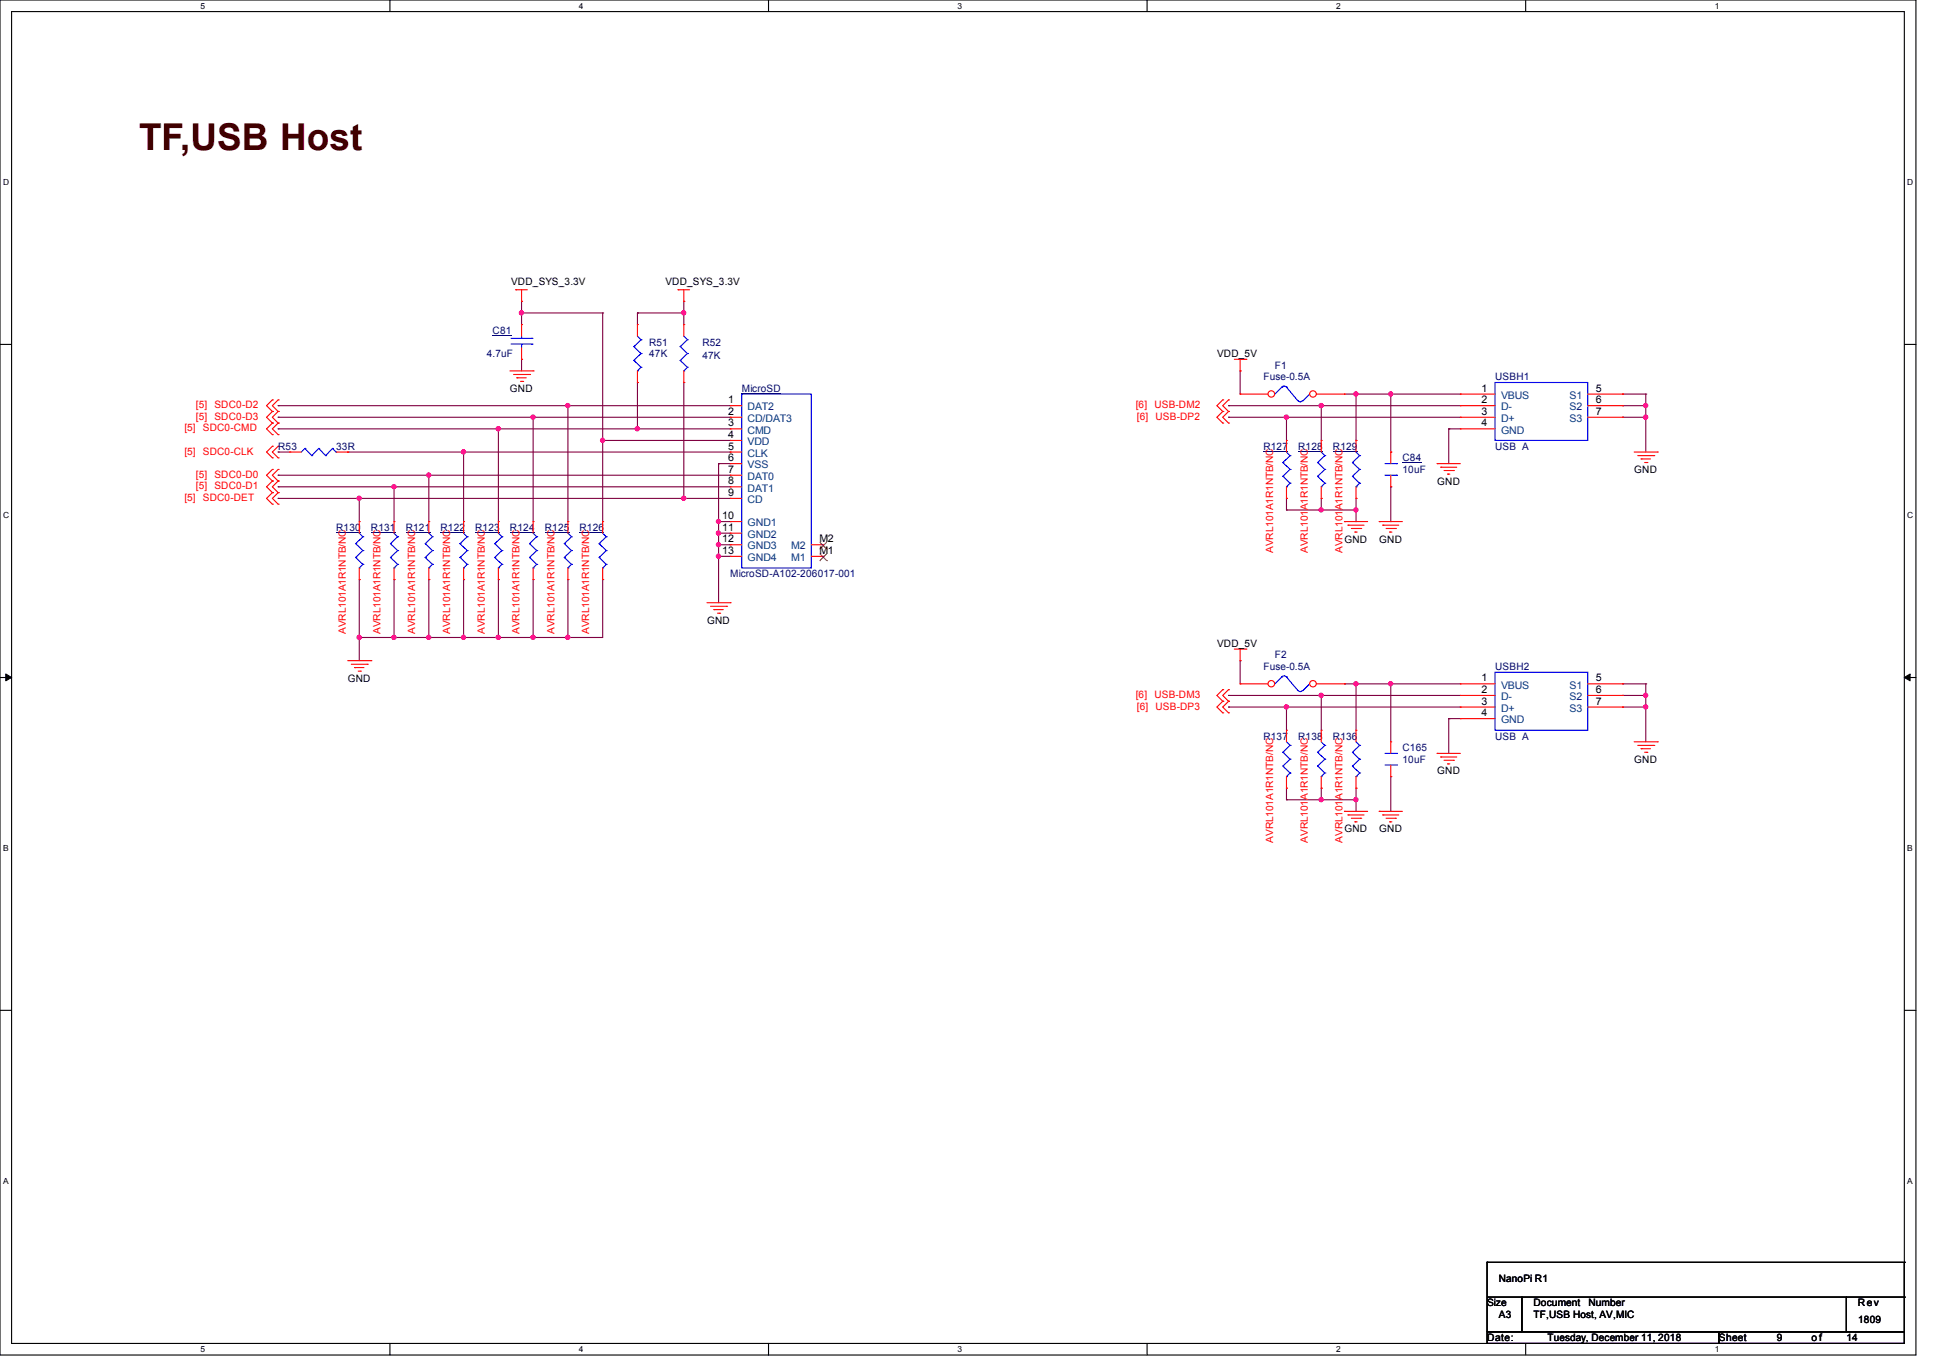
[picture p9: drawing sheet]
<svg xmlns="http://www.w3.org/2000/svg" width="297mm" height="210mm" viewBox="0 0 297 210" stroke-linecap="round" stroke-linejoin="round" font-family="sans-serif">
<path d="M0 0h293.9v207.9h-293.9zM1.8 1.8h290.3v204.3h-290.3z" fill="none" stroke="#000" stroke-width=".17"/>
<g fill="#fff">
<path d="M30.8 .2h.7v1.4h-.7z"/>
<path d="M30.8 206.2h.7v1.4h-.7z"/>
</g>
<path d="M59.8 0v1.8M59.8 206.1v1.8" fill="none" stroke="#000" stroke-width=".17"/>
<g fill="#fff">
<path d="M88.8 .2h.7v1.4h-.7z"/>
<path d="M88.8 206.2h.7v1.4h-.7z"/>
</g>
<path d="M117.9 0v1.8M117.9 206.1v1.8" fill="none" stroke="#000" stroke-width=".17"/>
<g fill="#fff">
<path d="M146.9 .2h.7v1.4h-.7z"/>
<path d="M146.9 206.2h.7v1.4h-.7z"/>
</g>
<path d="M176 0v1.8M176 206.1v1.8" fill="none" stroke="#000" stroke-width=".17"/>
<g fill="#fff">
<path d="M205 .2h.7v1.4h-.7z"/>
<path d="M205 206.2h.7v1.4h-.7z"/>
</g>
<path d="M234.1 0v1.8M234.1 206.1v1.8" fill="none" stroke="#000" stroke-width=".17"/>
<g fill="#fff">
<path d="M263.1 .2h.6v1.4h-.6z"/>
<path d="M263.1 206.2h.6v1.4h-.6z"/>
<path d="M.5 27.3h.9v1.4h-.9z"/>
<path d="M292.6 27.3h.9v1.4h-.9z"/>
<path d="M.5 78.4h.9v1.4h-.9z"/>
<path d="M292.6 78.4h.9v1.4h-.9z"/>
</g>
<path d="M0 52.8h1.8M292.1 52.8h1.8" fill="none" stroke="#000" stroke-width=".17"/>
<g fill="#fff">
<path d="M.5 129.5h.8v1.4h-.8z"/>
<path d="M292.6 129.5h.8v1.4h-.8z"/>
</g>
<path d="M0 103.9h1.8M292.1 103.9h1.8" fill="none" stroke="#000" stroke-width=".17"/>
<path d="M.9 103.4l.9 .5-.9 .5zM292.1 103.9l.9-.5v1z" fill="#000" stroke="#000" stroke-width=".15"/>
<g fill="#fff">
<path d="M.5 180.5h.8v1.4h-.8z"/>
<path d="M292.6 180.5h.8v1.4h-.8z"/>
</g>
<g fill="none" stroke="#000" stroke-width=".17">
<path d="M0 155h1.8M292.1 155h1.8M228.1 199h5.4v5.3h-5.4zM228.1 193.6h.1M228.1 193.6v5.4M228.1 193.6h64M233.5 199h49.8v5.3h-49.8zM283.3 199h8.8v5.3h-8.8zM292.1 193.6h.1M292.1 199h.1M292.1 193.6v5.4M228.1 204.3h35.6v1.8h-35.6z"/>
<path d="M263.7 204.3h28.4v1.8h-28.4z"/>
</g>
<g fill="none" stroke="#800040" stroke-width=".17">
<path d="M80 55.1h.1M80 48h.1M80 46.2h.1M80 46.2v3.6M80 55.1v1.8M80 48h12.5M92.5 48h.1M92.5 48v32M97.8 58.7h.1M97.8 48h.1M97.8 48v1.8M97.8 58.7v7.1"/>
<path d="M97.8 48h7.1M104.9 58.7h.1M104.9 48h.1M104.9 46.2h.1M104.9 46.2v3.6M104.9 58.7v17.8M190.2 56.9h.1M190.2 56.9v3.6M42.7 62.2h.1M42.7 72.9h.1M42.7 74.7h.1M42.7 65.8h.1"/>
<path d="M42.7 64h.1M42.7 69.3h.1M42.7 76.5h.1M42.7 76.5h69.3M42.7 62.2h69.3M42.7 72.9h69.3M42.7 74.7h69.3M42.7 65.8h69.3M42.7 69.3h1.7M42.7 64h69.3M53.3 69.3h.1M53.3 69.3h58.7"/>
<path d="M55.1 76.5h.1M55.1 76.5v3.5M60.5 74.7h.1M60.5 74.7v5.3M65.8 72.9h.1M65.8 72.9v7.1M71.1 69.3h.1M71.1 69.3v10.7M76.5 65.8h.1M76.5 65.8v14.2M81.8 64h.1M81.8 64v16"/>
<path d="M87.1 62.2h.1M87.1 62.2v17.8M92.5 67.6h.1M92.5 67.6h19.5M97.8 65.8h.1M104.9 76.5h.1M110.2 71.1h.1M110.2 71.1h1.8M110.2 71.1v21.4M188.5 64h.1M188.5 62.2h.1M188.5 62.2h35.5"/>
<path d="M188.5 64h35.5M197.4 64h.1M197.4 76.5h.1M197.4 78.2h.1M197.4 64v3.6M197.4 76.5v1.7M197.4 78.2h10.6M202.7 62.2h.1M202.7 76.5h.1M202.7 78.2h.1M202.7 62.2v5.4M202.7 76.5v1.7"/>
<path d="M206.2 60.5h17.8M208 76.5h.1M208 78.2h.1M208 60.5h.1M208 67.6h.1M208 60.5v7.1M208 76.5v3.5M213.4 74.7h.1M213.4 60.5h.1M213.4 69.3h.1M213.4 60.5v8.8M213.4 74.7v5.3"/>
<path d="M222.2 65.8h.1M222.2 65.8h1.8M222.2 65.8v5.3M248.9 60.5h.1M248.9 62.2h.1M248.9 64h.1M248.9 62.2h3.6M248.9 64h3.6M248.9 60.5h3.6M252.5 60.5h.1M252.5 62.2h.1M252.5 64h.1"/>
<path d="M252.5 60.5v8.8M55.1 88.9h.1M55.1 97.8h.1M55.1 88.9v12.4M60.5 88.9h.1M60.5 97.8h.1M60.5 88.9v8.9M65.8 88.9h.1M65.8 97.8h.1M65.8 88.9v8.9M71.1 88.9h.1M71.1 97.8h.1"/>
<path d="M71.1 88.9v8.9M76.5 88.9h.1M76.5 97.8h.1M76.5 88.9v8.9M81.8 88.9h.1M81.8 97.8h.1M81.8 88.9v8.9M87.1 88.9h.1M87.1 97.8h.1M87.1 88.9v8.9M92.5 88.9h.1M92.5 88.9v8.9h-37.4"/>
<path d="M110.2 80h.1M110.2 81.8h.1M110.2 83.6h.1M110.2 85.3h.1M110.2 81.8h1.8M110.2 83.6h1.8M110.2 85.3h1.8M110.2 80h1.8M188.5 108.5h.1M188.5 106.7h.1M188.5 106.7h35.5M188.5 108.5h35.5"/>
<path d="M190.2 101.3h.1M190.2 101.3v3.6M197.4 108.5h.1M197.4 108.5v3.5M202.7 106.7h.1M202.7 106.7v5.3M206.2 104.9h.1M206.2 104.9h17.8M208 104.9h.1M208 104.9v7.1M213.4 104.9h.1M213.4 119.1h.1"/>
<path d="M213.4 104.9v8.9M213.4 119.1v5.4M222.2 110.2h.1M222.2 110.2v5.4M222.2 110.2h1.8M248.9 104.9h.1M248.9 106.7h.1M248.9 108.5h.1M248.9 104.9h3.6M248.9 106.7h3.6M248.9 108.5h3.6M252.5 104.9h.1"/>
<path d="M252.5 106.7h.1M252.5 108.5h.1M252.5 104.9v8.9M197.4 120.9h.1M197.4 122.7h.1M197.4 120.9v1.8M197.4 122.7h10.6M202.7 120.9h.1M202.7 122.7h.1M202.7 120.9v1.8M208 122.7h.1M208 120.9h.1"/>
<path d="M208 120.9v3.6"/>
</g>
<g fill="#f0f" stroke="#f0f" stroke-width=".17">
<circle cx="87.1" cy="62.2" r=".32"/>
<circle cx="76.4" cy="65.8" r=".32"/>
<circle cx="97.8" cy="65.8" r=".32"/>
<circle cx="81.8" cy="64" r=".32"/>
<circle cx="80" cy="48" r=".32"/>
<circle cx="92.4" cy="67.5" r=".32"/>
<circle cx="104.9" cy="48" r=".32"/>
<circle cx="213.3" cy="60.4" r=".32"/>
<circle cx="202.7" cy="62.2" r=".32"/>
<circle cx="104.9" cy="76.4" r=".32"/>
<circle cx="55.1" cy="76.4" r=".32"/>
<circle cx="60.4" cy="74.7" r=".32"/>
<circle cx="65.8" cy="72.9" r=".32"/>
<circle cx="71.1" cy="69.3" r=".32"/>
<circle cx="55.1" cy="97.8" r=".32"/>
<circle cx="60.4" cy="97.8" r=".32"/>
<circle cx="65.8" cy="97.8" r=".32"/>
<circle cx="76.4" cy="97.8" r=".32"/>
<circle cx="71.1" cy="97.8" r=".32"/>
<circle cx="81.8" cy="97.8" r=".32"/>
<circle cx="87.1" cy="97.8" r=".32"/>
<circle cx="197.3" cy="64" r=".32"/>
<circle cx="202.7" cy="78.2" r=".32"/>
<circle cx="208" cy="78.2" r=".32"/>
<circle cx="208" cy="60.4" r=".32"/>
<circle cx="110.2" cy="81.8" r=".32"/>
<circle cx="110.2" cy="83.5" r=".32"/>
<circle cx="110.2" cy="85.3" r=".32"/>
<circle cx="110.2" cy="80" r=".32"/>
<circle cx="252.5" cy="62.2" r=".32"/>
<circle cx="252.5" cy="64" r=".32"/>
<circle cx="252.5" cy="106.7" r=".32"/>
<circle cx="252.5" cy="108.4" r=".32"/>
<circle cx="197.3" cy="108.4" r=".32"/>
<circle cx="208" cy="122.7" r=".32"/>
<circle cx="202.7" cy="122.7" r=".32"/>
<circle cx="213.3" cy="104.9" r=".32"/>
<circle cx="208" cy="104.9" r=".32"/>
<circle cx="202.7" cy="106.7" r=".32"/>
</g>
<g fill="none" stroke="#f00" stroke-width=".17">
<path d="M78.2 56.9h3.6M78.8 57.4h2.4M79.1 44.4h.1M79.1 44.4h1.8M79.3 58h.1M79.3 58h1.4M79.8 58.5h.4M80 46.2h.1M80 44.4v1.8M80.2 58.5h.1M81.2 57.4h.1M81.8 56.9h.1"/>
<path d="M104 44.4h.1M104 44.4h1.8M104.9 46.2h.1M104.9 44.4v1.8M189.4 55.1h1.7M190.2 56.9h.1M190.2 55.1v1.8M191.1 55.1h.1M41.8 64.9h.1M41.8 63.1h.1M41.8 66.7h.1M41.8 70.2h.1"/>
<path d="M41.8 68.5h.1M41.8 73.8h.1M41.8 72h.1M41.8 75.6h.1M41.8 61.3h.1M41.8 77.3h.1M41.8 63.1l-.9 .9 .9 .9M41.8 64.9l-.9 .9 .9 .9M41.8 68.5l-.9 .8 .9 .9M41.8 72l-.9 .9 .9 .9M41.8 73.8l-.9 .9 .9 .9M41.8 61.3l-.9 .9 .9 .9"/>
<path d="M41.8 75.6l-.9 .9 .9 .8M42.7 64.9h.1M42.7 63.1h.1M42.7 66.7h.1M42.7 70.2h.1M42.7 68.5h.1M42.7 73.8h.1M42.7 72h.1M42.7 75.6h.1M42.7 61.3h.1M42.7 77.3h.1M42.7 63.1l-.9 .9 .9 .9"/>
<path d="M42.7 64.9l-.9 .9 .9 .9M42.7 68.5l-.9 .8 .9 .9M42.7 72l-.9 .9 .9 .9M42.7 73.8l-.9 .9 .9 .9M42.7 61.3l-.9 .9 .9 .9M42.7 75.6l-.9 .9 .9 .8M187.6 61.3h.1M187.6 63.1h.1M187.6 64.9h.1M187.6 61.3l-.9 .9 .9 .9M187.6 63.1l-.9 .9 .9 .9M188.5 61.3h.1"/>
<path d="M188.5 63.1h.1M188.5 64.9h.1M188.5 61.3l-.9 .9 .9 .9M188.5 63.1l-.9 .9 .9 .9M220.5 71.1h.1M220.5 71.1h3.5M221 71.7h.1M221 71.7h2.5M221.5 72.2h1.5M222.1 72.7h.1M222.1 72.7h.3M223 72.2h.1"/>
<path d="M250.7 69.3h3.6M251.2 69.9h2.5M251.8 70.4h.1M251.8 70.4h1.4M252.3 71h.3M252.6 71h.1M253.7 69.9h.1M254.3 69.3h.1M108.5 92.5h3.5M109 93h2.5M109.5 93.5h.1M109.5 93.5h1.5"/>
<path d="M110.1 94.1h.3M110.4 94.1h.1M111.5 93h.1M112 92.5h.1M189.4 99.6h1.7M190.2 99.6v1.7M191.1 99.6h.1M206.2 80h.1M206.2 80h3.6M206.8 80.6h.1M206.8 80.6h2.5M207.3 81.1h1.4"/>
<path d="M207.9 81.6h.1M207.9 81.6h.3M208.7 81.1h.1M211.6 80h.1M211.6 80h3.5M212.1 80.6h.1M212.1 80.6h2.5M212.6 81.1h1.5M213.2 81.6h.1M213.2 81.6h.3M214.1 81.1h.1M53.3 101.3h3.6"/>
<path d="M53.9 101.9h2.4M54.4 102.4h.1M54.4 102.4h1.4M54.9 103h.4M55.3 103h.1M56.3 101.9h.1M56.9 101.3h.1M187.6 107.6h.1M187.6 109.3h.1M187.6 105.8h.1M187.6 107.6l-.9 .9 .9 .8M187.6 105.8l-.9 .9 .9 .9"/>
<path d="M188.5 107.6h.1M188.5 109.3h.1M188.5 105.8h.1M188.5 107.6l-.9 .9 .9 .8M188.5 105.8l-.9 .9 .9 .9M190.2 101.3h.1M220.5 115.6h.1M220.5 115.6h3.5M221 116.1h.1M221 116.1h2.5M221.5 116.6h1.5M222.1 117.2h.1"/>
<path d="M222.1 117.2h.3M223 116.6h.1M250.7 113.8h3.6M251.2 114.3h2.5M251.8 114.9h.1M251.8 114.9h1.4M252.3 115.4h.3M252.6 115.4h.1M253.7 114.3h.1M254.3 113.8h.1M206.2 124.5h.1M206.2 124.5h3.6"/>
<path d="M206.8 125h.1M206.8 125h2.5M207.3 125.5h1.4M207.9 126.1h.1M207.9 126.1h.3M208.7 125.5h.1M211.6 124.5h.1M211.6 124.5h3.5M212.1 125h.1M212.1 125h2.5M212.6 125.5h1.5M213.2 126.1h.1"/>
<path d="M213.2 126.1h.3M214.1 125.5h.1"/>
</g>
<path d="M196.6 103.8l.4-.1 .4 .1M196.6 103.8h.1M196.6 103.8l-1 1.1M197.4 103.8h.1M197.4 103.8l1.7 2.2M199.8 105.9a.35 .35 0 0 1-.6 0M200.9 104.9h.1M200.9 104.9l-1 1.1" fill="none" stroke="#00f" stroke-width=".17"/>
<circle cx="195" cy="104.9" r=".5" fill="#fff" stroke="#f00" stroke-width=".17"/>
<path d="M190.2 104.9h.1M190.2 104.9h4.3" fill="none" stroke="#f00" stroke-width=".17"/>
<circle cx="201.4" cy="104.9" r=".5" fill="#fff" stroke="#f00" stroke-width=".17"/>
<g fill="none" stroke="#f00" stroke-width=".17">
<path d="M97.8 49.8h.1M97.8 58.7h.1M97.8 49.8v1.8M97.8 56.9v1.8M44.4 69.3h.1M44.4 69.3h1.8M51.6 69.3h1.7M53.3 69.3h.1M197.4 67.6h.1M197.4 76.5h.1M197.4 67.6v1.7M197.4 74.7v1.8"/>
<path d="M202.7 67.6h.1M202.7 76.5h.1M202.7 67.6v1.7M202.7 74.7v1.8M213.4 74.7h.1M213.4 69.3h.1M213.4 69.3v1.8M213.4 72.9v1.8M60.5 80h.1M60.5 88.9h.1M60.5 80v1.8M60.5 87.1v1.8"/>
<path d="M65.8 80h.1M65.8 88.9h.1M65.8 80v1.8M65.8 87.1v1.8M76.5 80h.1M76.5 88.9h.1M76.5 80v1.8M76.5 87.1v1.8M81.8 80h.1M81.8 88.9h.1M81.8 80v1.8M81.8 87.1v1.8"/>
<path d="M87.1 80h.1M87.1 88.9h.1M87.1 80v1.8M87.1 87.1v1.8M92.5 80h.1M92.5 88.9h.1M92.5 80v1.8M92.5 87.1v1.8M202 104.9h4.2M206.2 104.9h.1M208 112h.1M208 112v1.8"/>
<path d="M208 119.1v1.8M213.4 119.1h.1M213.4 113.8h.1M213.4 113.8v1.8M213.4 117.3v1.8M224 104.9h.1M224 106.7h.1M224 108.5h.1M224 110.2h.1M224 104.9h5.4M224 106.7h5.4M224 108.5h5.4"/>
<path d="M224 110.2h5.4M243.6 104.9h5.3M243.6 106.7h5.3M243.6 108.5h5.3M248.9 104.9h.1M248.9 106.7h.1M248.9 108.5h.1M208 120.9h.1"/>
</g>
<g fill="none" stroke="#00f" stroke-width=".17">
<path d="M97.2 53.2h.1M97.2 55.3h.1M97.2 53.2l1.1 1M97.2 55.3l1.1 1M97.8 56.9h.1M97.8 51.6l.5 .5M98.3 52.1h.1M98.3 54.2h.1M98.3 56.3h.1M98.3 52.1l-1.1 1.1M98.3 54.2l-1.1 1.1M98.3 56.3l-.5 .6"/>
<path d="M196.6 59.4l.4-.2 .4 .2M196.6 59.4h.1M196.6 59.4l-1 1.1M197.4 59.4h.1M197.4 59.4l1.7 2.1M46.8 68.8h.1M46.8 68.8l-.6 .5M46.8 68.8l1 1.1M47.8 69.9h.1M48.9 68.8h.1M48.9 68.8l-1.1 1.1M48.9 68.8l1.1 1.1"/>
<path d="M50 69.9h.1M51 68.8h.1M51 68.8l-1 1.1M51 68.8l.6 .5M51.6 69.3h.1M196.8 71h.1M196.8 73.1h.1M196.8 71l1.1 1M196.8 73.1l1.1 1M197.4 74.7h.1M197.4 69.3l.5 .6M197.9 69.9h.1"/>
<path d="M197.9 72h.1M197.9 74.1h.1M197.9 69.9l-1.1 1.1M197.9 72l-1.1 1.1M197.9 74.1l-.5 .6M199.8 61.5a.35 .35 0 0 1-.6 0M200.9 60.5h.1M200.9 60.5l-1 1M202.1 71h.1M202.1 73.1h.1M202.1 71l1.1 1M202.1 73.1l1.1 1"/>
<path d="M202.7 74.7h.1M202.7 69.3l.5 .6M203.2 69.9h.1M203.2 72h.1M203.2 74.1h.1M203.2 69.9l-1.1 1.1M203.2 72l-1.1 1.1M203.2 74.1l-.5 .6M212.5 72.9h1.7M212.5 71.1h1.7M214.2 72.9h.1M214.2 71.1h.1"/>
<path d="M59.9 83.4h.1M59.9 85.5h.1M59.9 83.4l1.1 1.1M59.9 85.5l1.1 1.1M60.5 87.1h.1M60.5 81.8l.5 .5M61 82.3h.1M61 84.5h.1M61 86.6h.1M61 82.3l-1.1 1.1M61 84.5l-1.1 1M61 86.6l-.5 .5"/>
<path d="M65.2 83.4h.1M65.2 85.5h.1M65.2 83.4l1.1 1.1M65.2 85.5l1.1 1.1M65.8 87.1h.1M65.8 81.8l.5 .5M66.3 82.3h.1M66.3 84.5h.1M66.3 86.6h.1M66.3 82.3l-1.1 1.1M66.3 84.5l-1.1 1M66.3 86.6l-.5 .5"/>
<path d="M75.9 83.4h.1M75.9 85.5h.1M75.9 83.4l1.1 1.1M75.9 85.5l1.1 1.1M76.5 87.1h.1M76.5 81.8l.5 .5M77 82.3h.1M77 84.5h.1M77 86.6h.1M77 82.3l-1.1 1.1M77 84.5l-1.1 1M77 86.6l-.5 .5"/>
<path d="M81.2 83.4h.1M81.2 85.5h.1M81.2 83.4l1.1 1.1M81.2 85.5l1.1 1.1M81.8 87.1h.1M81.8 81.8l.5 .5M82.3 82.3h.1M82.3 84.5h.1M82.3 86.6h.1M82.3 82.3l-1.1 1.1M82.3 84.5l-1.1 1M82.3 86.6l-.5 .5"/>
<path d="M86.6 83.4h.1M86.6 85.5h.1M86.6 83.4l1.1 1.1M86.6 85.5l1.1 1.1M87.1 87.1h.1M87.1 81.8l.6 .5M87.7 82.3h.1M87.7 84.5h.1M87.7 86.6h.1M87.7 82.3l-1.1 1.1M87.7 84.5l-1.1 1M87.7 86.6l-.6 .5"/>
<path d="M91.9 83.4h.1M91.9 85.5h.1M91.9 83.4l1.1 1.1M91.9 85.5l1.1 1.1M92.5 87.1h.1M92.5 81.8l.5 .5M93 82.3h.1M93 84.5h.1M93 86.6h.1M93 82.3l-1.1 1.1M93 84.5l-1.1 1M93 86.6l-.5 .5"/>
<path d="M207.5 115.4h.1M207.5 117.5h.1M207.5 115.4l1.1 1.1M207.5 117.5l1.1 1.1M208 119.1h.1M208 113.8l.6 .5M208.6 114.3h.1M208.6 116.5h.1M208.6 118.6h.1M208.6 114.3l-1.1 1.1M208.6 116.5l-1.1 1M208.6 118.6l-.6 .5"/>
<path d="M212.5 117.3h1.7M212.5 115.6h1.7M214.2 117.3h.1M214.2 115.6h.1M229.4 103.1h14.2v8.9h-14.2z"/>
</g>
<path d="M193.8 69.2h3.8M199.1 69.2h3.8M215.1 71h3M56.9 81.7h3.8M62.2 81.7h3.8M72.9 81.7h3.8M78.2 81.7h3.8M83.6 81.7h3.8M88.9 81.7h3.8" fill="none" stroke="#000080" stroke-width=".15"/>
<circle cx="195" cy="60.4" r=".5" fill="#fff" stroke="#f00" stroke-width=".17"/>
<path d="M190.2 60.5h.1M190.2 60.5h4.3" fill="none" stroke="#f00" stroke-width=".17"/>
<circle cx="201.4" cy="60.4" r=".5" fill="#fff" stroke="#f00" stroke-width=".17"/>
<g fill="none" stroke="#f00" stroke-width=".17">
<path d="M80 49.8h.1M80 55.1h.1M80 49.8v1.8M80 53.3v1.8M104.9 49.8h.1M104.9 58.7h.1M104.9 49.8v1.8M104.9 56.9v1.8M112 62.2h.1M112 64h.1M112 65.8h.1M112 67.6h.1"/>
<path d="M112 69.3h.1M112 71.1h.1M112 72.9h.1M112 74.7h.1M112 76.5h.1M112 62.2h1.8M112 64h1.8M112 65.8h1.8M112 67.6h1.8M112 69.3h1.8M112 71.1h1.8M112 72.9h1.8"/>
<path d="M112 74.7h1.8M112 76.5h1.8M202 60.5h4.2M206.2 60.5h.1M208 67.6h.1M208 76.5h.1M208 67.6v1.7M208 74.7v1.8M224 60.5h.1M224 62.2h.1M224 64h.1M224 65.8h.1"/>
<path d="M224 60.5h5.4M224 62.2h5.4M224 64h5.4M224 65.8h5.4M243.6 60.5h5.3M243.6 62.2h5.3M243.6 64h5.3M248.9 60.5h.1M248.9 62.2h.1M248.9 64h.1M55.1 80h.1M55.1 88.9h.1"/>
<path d="M55.1 80v1.8M55.1 87.1v1.8M71.1 80h.1M71.1 88.9h.1M71.1 80v1.8M71.1 87.1v1.8M112 80h.1M112 81.8h.1M112 83.6h.1M112 85.3h.1M112 80h1.8M112 81.8h1.8"/>
<path d="M112 83.6h1.8M112 85.3h1.8M124.5 83.6h1.7M124.5 85.3h1.7M126.2 85.3h.1M126.2 83.6h.1M197.4 112h.1M197.4 112v1.8M197.4 119.1v1.8M202.7 112h.1M202.7 112v1.8M202.7 119.1v1.8"/>
<path d="M197.4 120.9h.1M202.7 120.9h.1"/>
</g>
<g fill="none" stroke="#00f" stroke-width=".17">
<path d="M78.4 52.8h3.2M78.4 51.9h3.2M80 51.9h.1M80 52.8h.1M80 51.6v.3M80 52.8v.5M81.6 52.8h.1M81.6 51.9h.1M104.4 53.2h.1M104.4 55.3h.1M104.4 53.2l1.1 1M104.4 55.3l1.1 1"/>
<path d="M104.9 56.9h.1M104.9 51.6l.6 .5M105.5 52.1h.1M105.5 54.2h.1M105.5 56.3h.1M105.5 52.1l-1.1 1.1M105.5 54.2l-1.1 1.1M105.5 56.3l-.6 .6M229.4 58.7h14.2v8.9h-14.2zM113.8 60.5h10.7v26.6h-10.7zM207.5 71h.1M207.5 73.1h.1"/>
<path d="M207.5 71l1.1 1M207.5 73.1l1.1 1M208 74.7h.1M208 69.3l.6 .6M208.6 69.9h.1M208.6 72h.1M208.6 74.1h.1M208.6 69.9l-1.1 1.1M208.6 72l-1.1 1.1M208.6 74.1l-.6 .6M54.6 83.4h.1M54.6 85.5h.1"/>
<path d="M54.6 83.4l1.1 1.1M54.6 85.5l1.1 1.1M55.1 87.1h.1M55.1 81.8l.6 .5M55.7 82.3h.1M55.7 84.5h.1M55.7 86.6h.1M55.7 82.3l-1.1 1.1M55.7 84.5l-1.1 1M55.7 86.6l-.6 .5M70.6 83.4h.1M70.6 85.5h.1"/>
<path d="M70.6 83.4l1.1 1.1M70.6 85.5l1.1 1.1M71.1 87.1h.1M71.1 81.8l.6 .5M71.7 82.3h.1M71.7 84.5h.1M71.7 86.6h.1M71.7 82.3l-1.1 1.1M71.7 84.5l-1.1 1M71.7 86.6l-.6 .5M196.8 115.4h.1M196.8 117.5h.1"/>
<path d="M196.8 115.4l1.1 1.1M196.8 117.5l1.1 1.1M197.4 119.1h.1M197.4 113.8l.5 .5M197.9 114.3h.1M197.9 116.5h.1M197.9 118.6h.1M197.9 114.3l-1.1 1.1M197.9 116.5l-1.1 1M197.9 118.6l-.5 .5M202.1 115.4h.1M202.1 117.5h.1"/>
<path d="M202.1 115.4l1.1 1.1M202.1 117.5l1.1 1.1M202.7 119.1h.1M202.7 113.8l.5 .5M203.2 114.3h.1M203.2 116.5h.1M203.2 118.6h.1M203.2 114.3l-1.1 1.1M203.2 116.5l-1.1 1M203.2 118.6l-.5 .5"/>
</g>
<path d="M75.6 51.5h2.9M113.8 60.3h6M204.5 69.2h3.8M51.6 81.7h3.8M67.6 81.7h3.8" fill="none" stroke="#000080" stroke-width=".15"/>
<path d="M125.8 86h.1M125.8 84.2h.1M125.8 84.9l1 1.1M125.8 83.2l1 1M126.8 86h.1M126.8 84.2h.1M126.8 84.9l-1 1.1M126.8 83.2l-1 1" fill="none" stroke="#804000" stroke-width=".15"/>
<g fill="#f0f" stroke="#f0f" stroke-width=".17">
<circle cx="87.1" cy="62.2" r=".32"/>
<circle cx="76.4" cy="65.8" r=".32"/>
<circle cx="97.8" cy="65.8" r=".32"/>
<circle cx="81.8" cy="64" r=".32"/>
<circle cx="80" cy="48" r=".32"/>
<circle cx="92.4" cy="67.5" r=".32"/>
<circle cx="104.9" cy="48" r=".32"/>
<circle cx="213.3" cy="60.4" r=".32"/>
<circle cx="202.7" cy="62.2" r=".32"/>
<circle cx="104.9" cy="76.4" r=".32"/>
<circle cx="55.1" cy="76.4" r=".32"/>
<circle cx="60.4" cy="74.7" r=".32"/>
<circle cx="65.8" cy="72.9" r=".32"/>
<circle cx="71.1" cy="69.3" r=".32"/>
<circle cx="55.1" cy="97.8" r=".32"/>
<circle cx="60.4" cy="97.8" r=".32"/>
<circle cx="65.8" cy="97.8" r=".32"/>
<circle cx="76.4" cy="97.8" r=".32"/>
<circle cx="71.1" cy="97.8" r=".32"/>
<circle cx="81.8" cy="97.8" r=".32"/>
<circle cx="87.1" cy="97.8" r=".32"/>
<circle cx="197.3" cy="64" r=".32"/>
<circle cx="202.7" cy="78.2" r=".32"/>
<circle cx="208" cy="78.2" r=".32"/>
<circle cx="208" cy="60.4" r=".32"/>
<circle cx="110.2" cy="81.8" r=".32"/>
<circle cx="110.2" cy="83.5" r=".32"/>
<circle cx="110.2" cy="85.3" r=".32"/>
<circle cx="110.2" cy="80" r=".32"/>
<circle cx="252.5" cy="62.2" r=".32"/>
<circle cx="252.5" cy="64" r=".32"/>
<circle cx="252.5" cy="106.7" r=".32"/>
<circle cx="252.5" cy="108.4" r=".32"/>
<circle cx="197.3" cy="108.4" r=".32"/>
<circle cx="208" cy="122.7" r=".32"/>
<circle cx="202.7" cy="122.7" r=".32"/>
<circle cx="213.3" cy="104.9" r=".32"/>
<circle cx="208" cy="104.9" r=".32"/>
<circle cx="202.7" cy="106.7" r=".32"/>
</g>
<text font-size="5.7" fill="#400000" x="21.3" y="23.1">TF,USB Host</text>
<g font-size="1.6">
<text x="78.4" y="43.8">VDD_SYS_3.3V</text>
<text x="102.1" y="43.8">VDD_SYS_3.3V</text>
<text x="186.7" y="54.8">VDD_5V</text>
<text x="78.2" y="60.1">GND</text>
<text x="111.7" y="61.8">1</text>
<text x="111.7" y="63.6">2</text>
<text x="111.7" y="65.4">3</text>
<text x="227.3" y="60.1">1</text>
<text x="227.3" y="61.8">2</text>
<text x="227.3" y="63.6">3</text>
<text x="227.3" y="65.4">4</text>
<text x="244.8" y="60.1">5</text>
<text x="244.8" y="61.8">6</text>
<text x="244.8" y="63.6">7</text>
<text x="111.7" y="67.2">4</text>
<text x="111.7" y="69">5</text>
<text x="111.7" y="70.7">6</text>
<text x="111.7" y="72.5">7</text>
<text x="111.7" y="74.3">8</text>
<text x="111.7" y="76.1">9</text>
<text x="220.5" y="74.3">GND</text>
<text x="250.7" y="72.6">GND</text>
<text x="110.8" y="79.6">10</text>
<text x="110.8" y="81.4">11</text>
<text x="110.8" y="83.2">12</text>
<text x="125.7" y="83.2">M2</text>
<text x="206.3" y="83.2">GND</text>
<text x="211.6" y="83.2">GND</text>
<text x="110.8" y="85">13</text>
<text x="125.7" y="85">M1</text>
<text x="108.5" y="95.7">GND</text>
<text x="186.7" y="99.2">VDD_5V</text>
<text x="53.3" y="104.6">GND</text>
<text x="227.3" y="104.5">1</text>
<text x="227.3" y="106.3">2</text>
<text x="244.8" y="104.5">5</text>
<text x="244.8" y="106.3">6</text>
<text x="227.3" y="108.1">3</text>
<text x="227.3" y="109.9">4</text>
<text x="244.8" y="108.1">7</text>
<text x="220.5" y="118.8">GND</text>
<text x="250.7" y="117">GND</text>
<text x="206.3" y="127.7">GND</text>
<text x="211.6" y="127.7">GND</text>
<text x="229.9" y="196.7">NanoPi R1</text>
<text x="228.1" y="200.4">Size</text>
<text x="229.9" y="202.2">A3</text>
<text x="235.2" y="200.4">Document</text>
<text x="235.3" y="202.2">TF,USB Host, AV,MIC</text>
<text x="243.7" y="200.4">Number</text>
<text x="285" y="200.4">Rev</text>
<text x="285" y="202.9">1809</text>
<text x="228.1" y="205.7">Date:</text>
<text x="237.4" y="205.7">Tuesday, December 11, 2018</text>
<text x="263.7" y="205.7">Sheet</text>
<text x="272.6" y="205.7">9</text>
<text x="277.9" y="205.7">o f</text>
<text x="283.3" y="205.7">14</text>
</g>
<g font-size="1.6" fill="#000080">
<text x="75.6" y="51.2">C81</text>
<text x="99.6" y="53">R51</text>
<text x="107.7" y="53">R52</text>
<text x="74.7" y="54.8">4.7uF</text>
<text x="99.6" y="54.8">47K</text>
<text x="107.7" y="55.1">47K</text>
<text x="193.8" y="58.3">Fuse-0.5A</text>
<text x="195.6" y="56.6">F1</text>
<text x="229.4" y="58.3">USBH1</text>
<text x="113.8" y="60.1">MicroSD</text>
<text x="42.7" y="69">R53</text>
<text x="51.6" y="69">33R</text>
<text x="193.8" y="69">R127</text>
<text x="199.1" y="69">R128</text>
<text x="204.5" y="69">R129</text>
<text x="215.2" y="70.8">C84</text>
<text x="229.4" y="69">USB A</text>
<text x="215.2" y="72.6">10uF</text>
<text x="51.6" y="81.4">R130</text>
<text x="56.9" y="81.4">R131</text>
<text x="62.2" y="81.4">R121</text>
<text x="67.6" y="81.4">R122</text>
<text x="72.9" y="81.4">R123</text>
<text x="78.2" y="81.4">R124</text>
<text x="83.6" y="81.4">R125</text>
<text x="88.9" y="81.4">R126</text>
<text x="112" y="88.6">MicroSD-A102-206017-001</text>
<text x="195.6" y="101">F2</text>
<text x="193.8" y="102.8">Fuse-0.5A</text>
<text x="229.4" y="102.8">USBH2</text>
<text x="193.8" y="113.5">R137</text>
<text x="199.1" y="113.5">R138</text>
<text x="204.5" y="113.5">R136</text>
<text x="229.4" y="113.5">USB A</text>
<text x="215.2" y="115.2">C165</text>
<text x="215.2" y="117">10uF</text>
</g>
<g font-size="1.6" fill="#f00">
<text x="30.1" y="64.4">[5]</text>
<text x="30.1" y="62.6">[5]</text>
<text x="32.9" y="64.4">SDC0-D3</text>
<text x="32.9" y="62.6">SDC0-D2</text>
<text x="174.3" y="62.6">[6]</text>
<text x="174.4" y="64.4">[6]</text>
<text x="177.1" y="62.6">USB-DM2</text>
<text x="177.3" y="64.4">USB-DP2</text>
<text x="28.3" y="66.2">[5]</text>
<text x="28.3" y="69.7">[5]</text>
<text x="31.1" y="66.2">SDC0-CMD</text>
<text x="31.1" y="69.7">SDC0-CLK</text>
<text x="28.3" y="76.8">[5]</text>
<text x="30.1" y="73.3">[5]</text>
<text x="30.1" y="75.1">[5]</text>
<text x="31.1" y="76.8">SDC0-DET</text>
<text x="32.9" y="73.3">SDC0-D0</text>
<text x="32.9" y="75.1">SDC0-D1</text>
<text x="174.3" y="107.1">[6]</text>
<text x="177.1" y="107.1">USB-DM3</text>
<text x="174.4" y="108.8">[6]</text>
<text x="177.3" y="108.8">USB-DP3</text>
</g>
<g font-size="1.6" fill="#004080">
<text x="114.7" y="63">DAT2</text>
<text x="114.7" y="64.7">CD/DAT3</text>
<text x="230.3" y="61.2">VBUS</text>
<text x="230.3" y="63">D-</text>
<text x="230.3" y="64.7">D+</text>
<text x="240.8" y="61.2">S1</text>
<text x="240.8" y="63">S2</text>
<text x="240.8" y="64.7">S3</text>
<text x="114.7" y="66.5">CMD</text>
<text x="114.7" y="68.3">VDD</text>
<text x="114.7" y="70.1">CLK</text>
<text x="114.7" y="71.8">VSS</text>
<text x="230.3" y="66.5">GND</text>
<text x="114.7" y="73.6">DAT0</text>
<text x="114.7" y="75.4">DAT1</text>
<text x="114.7" y="77.2">CD</text>
<text x="114.7" y="80.7">GND1</text>
<text x="114.7" y="82.5">GND2</text>
<text x="114.7" y="84.3">GND3</text>
<text x="114.7" y="86.1">GND4</text>
<text x="121.4" y="86.1">M1</text>
<text x="121.4" y="84.3">M2</text>
<text x="230.3" y="105.6">VBUS</text>
<text x="230.3" y="107.4">D-</text>
<text x="240.8" y="105.6">S1</text>
<text x="240.8" y="107.4">S2</text>
<text x="230.3" y="109.2">D+</text>
<text x="230.3" y="111">GND</text>
<text x="240.8" y="109.2">S3</text>
</g>
<g font-size="1.5" fill="#f00">
<text x="195.3" y="84.8" transform="rotate(-90 195.3 84.8)">AVRL101A1R1NTB/NC</text>
<text x="200.6" y="84.8" transform="rotate(-90 200.6 84.8)">AVRL101A1R1NTB/NC</text>
<text x="206" y="84.8" transform="rotate(-90 206 84.8)">AVRL101A1R1NTB/NC</text>
<text x="53" y="97.2" transform="rotate(-90 53 97.2)">AVRL101A1R1NTB/NC</text>
<text x="58.4" y="97.2" transform="rotate(-90 58.4 97.2)">AVRL101A1R1NTB/NC</text>
<text x="63.7" y="97.2" transform="rotate(-90 63.7 97.2)">AVRL101A1R1NTB/NC</text>
<text x="69.1" y="97.2" transform="rotate(-90 69.1 97.2)">AVRL101A1R1NTB/NC</text>
<text x="74.4" y="97.2" transform="rotate(-90 74.4 97.2)">AVRL101A1R1NTB/NC</text>
<text x="79.7" y="97.2" transform="rotate(-90 79.7 97.2)">AVRL101A1R1NTB/NC</text>
<text x="85.1" y="97.2" transform="rotate(-90 85.1 97.2)">AVRL101A1R1NTB/NC</text>
<text x="90.4" y="97.2" transform="rotate(-90 90.4 97.2)">AVRL101A1R1NTB/NC</text>
<text x="195.3" y="129.2" transform="rotate(-90 195.3 129.2)">AVRL101A1R1NTB/NC</text>
<text x="200.6" y="129.2" transform="rotate(-90 200.6 129.2)">AVRL101A1R1NTB/NC</text>
<text x="206" y="129.2" transform="rotate(-90 206 129.2)">AVRL101A1R1NTB/NC</text>
</g>
<g font-size="1.3">
<text x="30.8" y="1.3">5</text>
<text x="88.8" y="1.3">4</text>
<text x="146.9" y="1.3">3</text>
<text x="205" y="1.3">2</text>
<text x="263.1" y="1.3">1</text>
<text x=".5" y="28.4">D</text>
<text x="292.6" y="28.4">D</text>
<text x=".5" y="79.5">C</text>
<text x="292.6" y="79.5">C</text>
<text x=".5" y="130.6">B</text>
<text x="292.6" y="130.6">B</text>
<text x=".5" y="181.7">A</text>
<text x="292.6" y="181.7">A</text>
<text x="30.8" y="207.4">5</text>
<text x="88.8" y="207.4">4</text>
<text x="146.9" y="207.4">3</text>
<text x="205" y="207.4">2</text>
<text x="263.1" y="207.4">1</text>
</g>
</svg>
